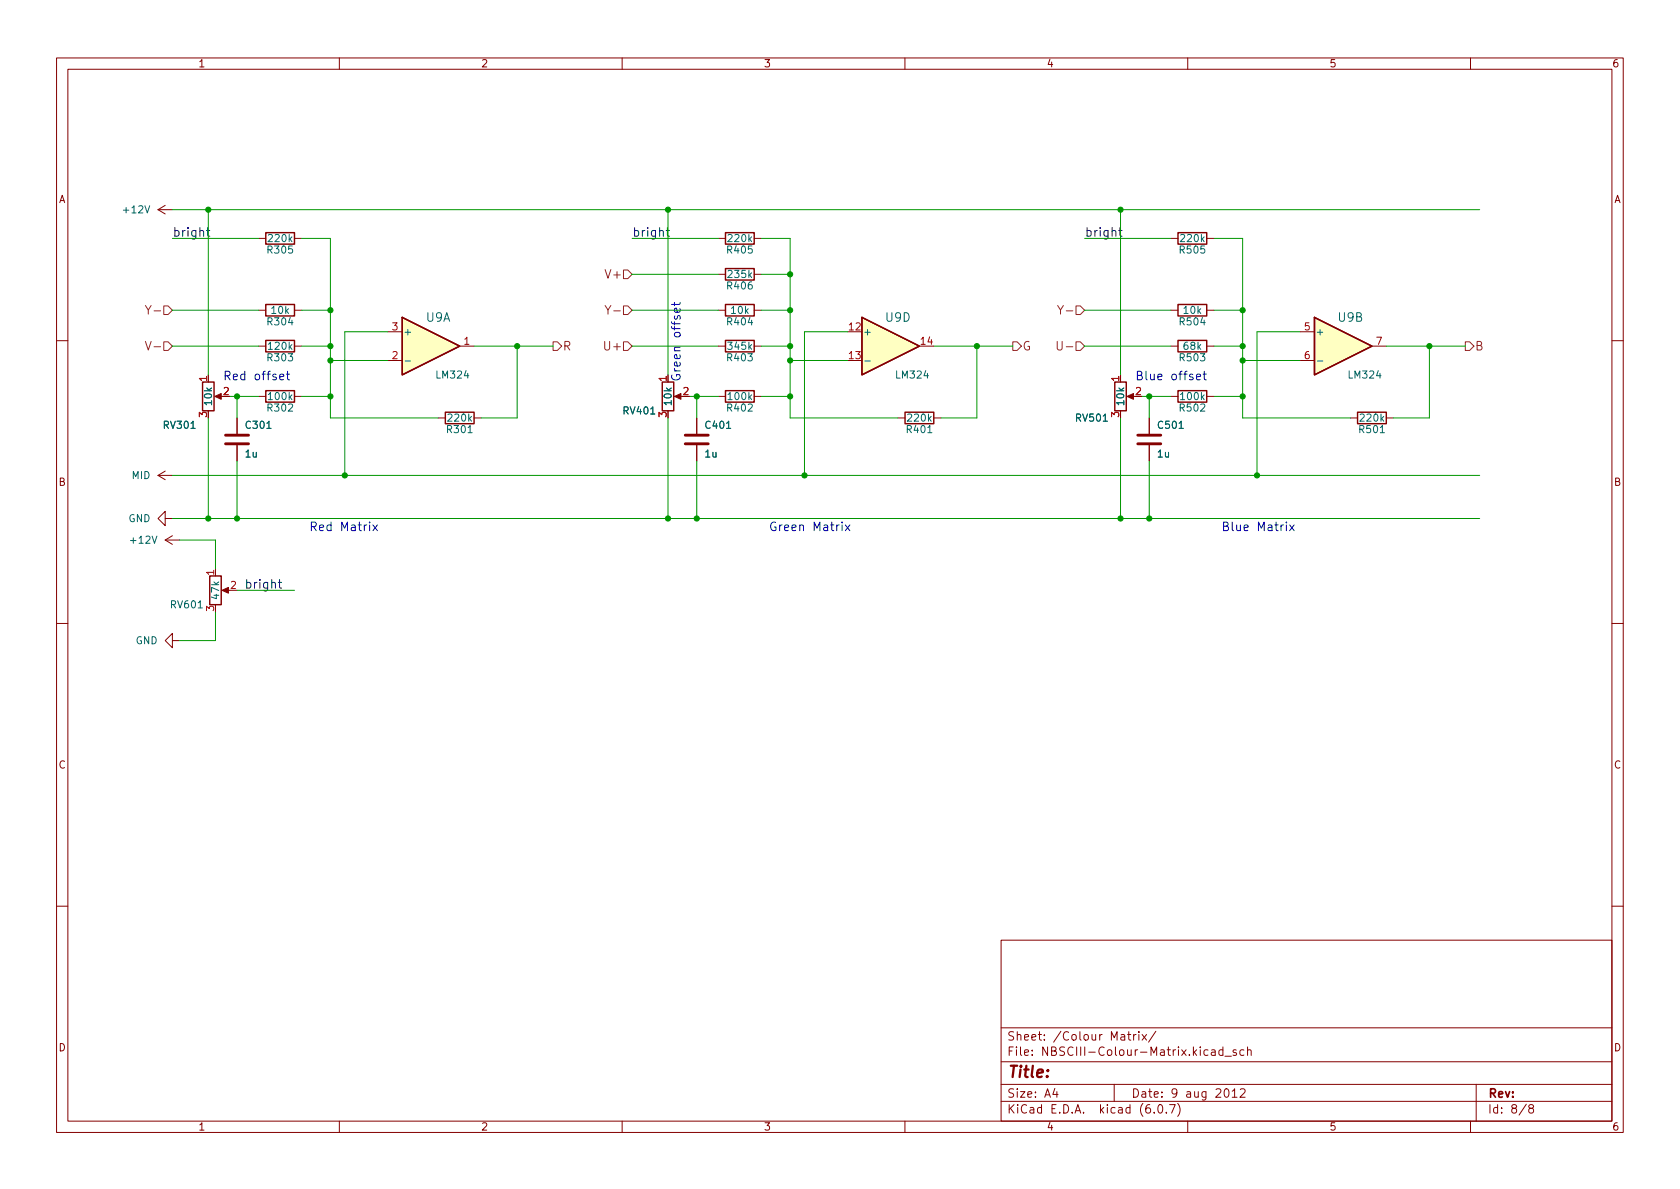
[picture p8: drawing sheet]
<svg xmlns="http://www.w3.org/2000/svg" width="297mm" height="210mm" viewBox="0 0 297 210" stroke-linecap="round" stroke-linejoin="round" font-family="sans-serif">
<g fill="none" stroke="#840000" stroke-width=".18">
<path d="M10 10.2h277v190.1h-277zM12 12.2h273v186.1h-273zM60 10.2v2M110 10.2v2M160 10.2v2M210 10.2v2M260 10.2v2M27.9 37.1l1.3 .7M27.9 37.1h2.6M29.2 36.3l-1.3 .8M45.7 42.2h1.3M45.7 54.9h1.3"/>
<path d="M52.1 42.2h1.2M52.1 54.9h1.2M68.6 58.7h2.5M127 42.2h1.3M127 54.9h1.3M127 48.5h1.3M133.3 42.2h1.3M133.3 54.9h1.3M133.3 48.5h1.3M207 42.2h1.3M207 54.9h1.3M213.4 42.2h1.2"/>
<path d="M213.4 54.9h1.2M229.9 58.7h2.5M10 60.2h2M38.4 70.1h1M41.9 73.9v2.8M41.9 78.7v2.8M45.7 61.2h1.3M45.7 70.1h1.3M52.1 61.2h1.2M52.1 70.1h1.2M68.6 63.7h2.5M77.5 73.9h1.2"/>
<path d="M81.3 61.2h2.5M83.8 73.9h1.3M119.6 70.1h1M123.2 73.9v2.8M123.2 78.7v2.8M127 61.2h1.3M127 70.1h1.3M133.3 61.2h1.3M133.3 70.1h1.3M158.7 73.9h1.3M165.1 73.9h1.3M199.6 70.1h1.1"/>
<path d="M203.2 73.9v2.8M203.2 78.7v2.8M207 61.2h1.3M207 70.1h1.3M213.4 61.2h1.2M213.4 70.1h1.2M229.9 63.7h2.5M238.8 73.9h1.2M242.6 61.2h2.5M245.1 73.9h1.3M285 60.2h2M27.9 84.1l1.3 .7"/>
<path d="M27.9 84.1h2.6M29.2 91.7v-1.3l-1.3 1.3 1.3 1.3v-1.3h1.3M29.2 95.5l1.3 .8M29.2 95.5h2.5M29.2 83.3l-1.3 .8M30.5 94.7l-1.3 .8M10 110.2h2M30.5 113.3v-1.3l-1.3 1.3 1.3 1.2v-1.2h1.2M39.6 104.4h1M285 110.2h2M10 160.2h2M177 166.3h108v32h-108z"/>
<path d="M285 160.2h2M60 198.3v2M110 198.3v2M160 198.3v2M177 194.8h108M177 191.8h108M177 187.8h108M177 181.8h108M186.5 192.5l-.4 1h1M186.9 193v1M197 191.8v3M199.4 182.9h.5"/>
<path d="M199.6 182.4v1.3l.3 .2M200.4 182.9v1M200.9 182.9l-.3 .1-.2 .2M201.4 182.4v.2M201.4 182.9v1M201.9 182.9l.8 1M202.7 182.9l-.8 1M204.1 196.7v.1M204.4 182.4l-1.3 1.9M204.9 195.4l.2-.1a.81 .81 0 0 1 .6 .7 .81 .81 0 0 1-.3 .8h-.2a.81 .81 0 0 1-.6-.6 .81 .81 0 0 1 .3-.8zM206.2 196.7v.1M206.8 195.3h1l-.7 1.5"/>
<path d="M208.2 195.1a1.72 1.72 0 0 1 0 2.3M210 198.3v2M214.2 185.7h.6l.1 .9M214.9 186l-.5 .1a.29 .29 0 0 0-.3 .2 .29 .29 0 0 0 .3 .3h.5M216.2 185.7l-.4-.1-.3 .3v.4l.1 .3h.6M216.2 185.1v1.5M216.6 186.8h1.1M216.6 192.6l.2-.1a.81 .81 0 0 1 .6 .7 .81 .81 0 0 1-.3 .8h-.2a.81 .81 0 0 1-.5-.6 .81 .81 0 0 1 .2-.8zM217.9 193l.4-.5v1.5M217.9 194h.8M218.6 185.7l-.4-.1-.2 .2 .1 .3 .5 .1v.4h-.6M219.3 192.7l.6-.2 .2 .2v.3l-.9 1h.9"/>
<path d="M219.9 185.7l-.4-.1-.3 .3v.4l.2 .3h.5M220.6 185.8l.2-.2 .3 .1 .1 .9M220.6 185.1v1.5M260 198.3v2M261 191.8v6.5M269.9 195.3l-1.3 1.9M270.6 196l-.3-.3 .1-.2 .2-.2 .4 .1 .2 .2-.1 .2-.7 .2-.1 .3v.2l.3 .3h.4l.2-.3-.1-.4-.2-.1"/>
</g>
<g fill="#ffffc2" stroke="#ffffc2" stroke-width=".18">
<path d="M232.4 56.1l10.2 5.1-10.2 5.1z"/>
<path d="M152.4 56.1l10.2 5.1-10.2 5.1z"/>
<path d="M71.1 56.1l10.2 5.1-10.2 5.1z"/>
</g>
<g fill="none" stroke="#840000" stroke-width=".25">
<path d="M47 53.8h5.1v2.1h-5.1zM47 41.1h5.1v2.1h-5.1zM71.1 56.1l10.2 5.1-10.2 5.1zM128.3 41.1h5v2.1h-5zM128.3 47.5h5v2h-5zM128.3 53.8h5v2.1h-5zM152.4 56.1l10.2 5.1-10.2 5.1zM208.3 53.8h5.1v2.1h-5.1zM208.3 41.1h5.1v2.1h-5.1zM232.4 56.1l10.2 5.1-10.2 5.1zM35.8 67.6h2v5h-2zM47 69.1h5.1v2h-5.1z"/>
<path d="M47 60.2h5.1v2h-5.1zM78.7 72.9h5.1v2h-5.1zM117.1 67.6h2v5h-2zM128.3 60.2h5v2h-5zM128.3 69.1h5v2h-5zM160 72.9h5.1v2h-5.1zM197.1 67.6h2v5h-2zM208.3 60.2h5.1v2h-5.1zM208.3 69.1h5.1v2h-5.1zM240 72.9h5.1v2h-5.1zM37.1 101.8h2v5.1h-2z"/>
</g>
<path d="M71.6 63.8h1M152.9 63.8h1M232.9 63.8h1" fill="none" stroke="#006464" stroke-width=".18"/>
<g fill="#840000" stroke="#840000" stroke-width=".18">
<path d="M119.3 70.1l1.1-.5v1z"/>
<path d="M39.2 104.4l1.2-.5v1z"/>
<path d="M38 70.1l1.1-.5v1z"/>
<path d="M199.3 70.1l1.1-.5v1z"/>
</g>
<path d="M39.9 78.5h4M39.9 77h4M121.2 78.5h4M121.2 77h4M201.2 78.5h4M201.2 77h4" fill="none" stroke="#840000" stroke-width=".51"/>
<g fill="none" stroke="#725600" stroke-width=".18">
<path d="M25.7 54l.5 .8 .5-.8M29 54.1h.7l.8 .8-.8 .7h-.7zM107 54l.5 .8 .5-.8M110.2 47.7h.8l.8 .8-.8 .8h-.8zM110.2 54.1h.8l.8 .8-.8 .7h-.8zM187 54l.5 .8 .5-.8M190.2 54.1h.8l.8 .8-.8 .7h-.8zM25.7 60.4l.5 1.5 .5-1.5M27.2 61.3h1.2M29 60.4h.7l.8 .8-.8 .8h-.7zM97.8 60.4h.8l.7 .8-.7 .8h-.8zM110.2 60.4h.8l.8 .8-.8 .8h-.8z"/>
<path d="M179.1 60.4h.7l.8 .8-.8 .8h-.7zM186.9 60.4v1.2l.3 .3h.3l.3-.3v-1.2M188.5 61.3h1.2M190.2 60.4h.8l.8 .8-.8 .8h-.8zM259.1 60.4h.7l.8 .8-.8 .8h-.7z"/>
</g>
<path d="M36.5 40.8h.6M36.7 40.2v1.4l.4 .2M117.8 40.8h.6M118 40.2v1.4l.4 .2M197.8 40.8h.6M198 40.2v1.4l.4 .2M49.2 103h.6M49.4 102.5v1.3l.4 .2" fill="none" stroke="#0f0f0f" stroke-width=".18"/>
<g fill="none" stroke="#0000c2" stroke-width=".18">
<path d="M119.2 53.5v.6M120.2 54.6l.1 .4-.3 .2-.7-.1v-.5l.3-.1 .2 .7M120.3 53.5l-.3 .3h-1.3M49.5 66.7l.7-.2-.1-.3h-.4l-.2 .2v.7h.6M50.6 66.2h.6M50.8 65.6v1.4l.4 .2M211.5 66.7l.8-.2-.1-.3h-.4l-.3 .2 .1 .7h.6M212.7 66.2h.6M212.9 65.6v1.4l.4 .2M65.9 92.8l.8 1M66.7 92.8l-.8 1M148.9 92.3v.2"/>
<path d="M148.9 92.8v1M149.5 92.8l.8 1M150.3 92.8l-.8 1M227.4 92.3v.2M227.4 92.8v1M228 92.8l.8 1M228.8 92.8l-.8 1"/>
</g>
<g fill="none" stroke="#009600" stroke-width=".18">
<path d="M30.5 37.1h231.1M36.8 37.1v29.2M118.1 37.1v29.2M198.1 37.1v29.2M30.5 54.9h15.2M30.5 42.2h15.2M53.3 54.9h5.1M53.3 42.2h5.1v31.7h19.1M68.6 58.7h-7.6v25.4M111.8 54.9h15.2M111.8 42.2h15.2M111.8 48.5h15.2"/>
<path d="M134.6 54.9h5.1M134.6 42.2h5.1v31.7h19M134.6 48.5h5.1M149.9 58.7h-7.7v25.4M191.8 54.9h15.2M191.8 42.2h15.2M214.6 54.9h5.1M214.6 42.2h5.1v31.7h19.1M229.9 58.7h-7.7v25.4M30.5 61.2h15.2M36.8 73.9v17.8M40.6 70.1h5.1"/>
<path d="M41.9 70.1v3.8M53.3 70.1h5.1M53.3 61.2h5.1M58.4 63.7h10.2M83.8 61.2h14M91.4 61.2v12.7h-6.3M111.8 61.2h15.2M118.1 73.9v17.8M121.9 70.1h5.1M123.2 70.1v3.8M134.6 70.1h5.1M134.6 61.2h5.1"/>
<path d="M139.7 63.7h10.2M165.1 61.2h14M172.7 61.2v12.7h-6.3M191.8 61.2h15.2M198.1 73.9v17.8M201.9 70.1h5.1M203.2 70.1v3.8M214.6 70.1h5.1M214.6 61.2h5.1M219.7 63.7h10.2M245.1 61.2h14M252.7 61.2v12.7h-6.3"/>
<path d="M30.5 84.1h231.1M30.5 91.7h231.1M31.7 95.5h6.4v5.1M41.9 81.5v10.2M123.2 81.5v10.2M203.2 81.5v10.2M38.1 108.2v5.1h-6.4M41.9 104.4h10.2"/>
</g>
<g fill="#009600" stroke="#009600" stroke-width=".18">
<circle cx="123.2" cy="70.1" r=".46"/>
<circle cx="139.7" cy="70.1" r=".46"/>
<circle cx="142.2" cy="84.1" r=".46"/>
<circle cx="118.1" cy="91.7" r=".46"/>
<circle cx="123.2" cy="91.7" r=".46"/>
<circle cx="203.2" cy="70.1" r=".46"/>
<circle cx="219.7" cy="54.9" r=".46"/>
<circle cx="219.7" cy="63.7" r=".46"/>
<circle cx="252.7" cy="61.2" r=".46"/>
<circle cx="219.7" cy="61.2" r=".46"/>
<circle cx="61" cy="84.1" r=".46"/>
<circle cx="41.9" cy="91.7" r=".46"/>
<circle cx="58.4" cy="70.1" r=".46"/>
<circle cx="58.4" cy="63.7" r=".46"/>
<circle cx="41.9" cy="70.1" r=".46"/>
<circle cx="36.8" cy="91.7" r=".46"/>
<circle cx="139.7" cy="61.2" r=".46"/>
<circle cx="139.7" cy="54.9" r=".46"/>
<circle cx="139.7" cy="63.7" r=".46"/>
<circle cx="139.7" cy="48.5" r=".46"/>
<circle cx="219.7" cy="70.1" r=".46"/>
<circle cx="222.2" cy="84.1" r=".46"/>
<circle cx="203.2" cy="91.7" r=".46"/>
<circle cx="198.1" cy="37.1" r=".46"/>
<circle cx="172.7" cy="61.2" r=".46"/>
<circle cx="198.1" cy="91.7" r=".46"/>
<circle cx="36.8" cy="37.1" r=".46"/>
<circle cx="58.4" cy="54.9" r=".46"/>
<circle cx="58.4" cy="61.2" r=".46"/>
<circle cx="118.1" cy="37.1" r=".46"/>
<circle cx="91.4" cy="61.2" r=".46"/>
</g>
<text font-size="2.8" fill="#840000" x="178" y="190.6">Title:</text>
<g font-size="2.1" fill="#0f0f0f">
<text x="30.5" y="41.8">bright</text>
<text x="111.8" y="41.8">bright</text>
<text x="191.8" y="41.8">bright</text>
<text x="43.2" y="104.1">bright</text>
</g>
<g font-size="2.1" fill="#725600">
<text x="107.5" y="49.3">V+</text>
<text x="26.7" y="55.6">Y-</text>
<text x="108" y="55.6">Y-</text>
<text x="188" y="55.6">Y-</text>
<text x="99.4" y="62">R</text>
<text x="107.3" y="62">U+</text>
<text x="180.7" y="62">G</text>
<text x="260.7" y="62">B</text>
</g>
<g font-size="2.1" fill="#006464">
<text x="75.3" y="56.9">U9A</text>
<text x="156.6" y="56.9">U9D</text>
<text x="236.6" y="56.9">U9B</text>
</g>
<g font-size="2.1" fill="#0000c2">
<text x="39.4" y="67.2">Red offset</text>
<text x="120.3" y="67.6" transform="rotate(-90 120.3 67.6)">Green offset</text>
<text x="200.7" y="67.2">Blue offset</text>
<text x="54.6" y="93.9">Red Matrix</text>
<text x="135.9" y="93.9">Green Matrix</text>
<text x="215.9" y="93.9">Blue Matrix</text>
</g>
<g font-size="2.1" fill="#840000">
<text x="178" y="184">Sheet: /Colour Matrix/</text>
<text x="178" y="186.7">File: NBSCIII-Colour-Matrix.kicad_sch</text>
<text x="178" y="196.9">KiCad E.D.A. kicad (6.0.7)</text>
<text x="178" y="194.1">Size: A4</text>
<text x="200" y="194.1">Date: 9 aug 2012</text>
<text x="263" y="194.1">Rev:</text>
<text x="263" y="196.9">Id: 8/8</text>
</g>
<g font-size="1.8" fill="#840000">
<text x="35" y="11.9">1</text>
<text x="85" y="11.9">2</text>
<text x="135" y="11.9">3</text>
<text x="185" y="11.9">4</text>
<text x="235" y="11.9">5</text>
<text x="285" y="11.9">6</text>
<text x="10.3" y="35.9">A</text>
<text x="285.3" y="35.9">A</text>
<text x="10.3" y="85.9">B</text>
<text x="285.3" y="85.9">B</text>
<text x="10.3" y="135.9">C</text>
<text x="285.3" y="135.9">C</text>
<text x="10.3" y="185.9">D</text>
<text x="285.3" y="185.9">D</text>
<text x="35" y="199.9">1</text>
<text x="85" y="199.9">2</text>
<text x="135" y="199.9">3</text>
<text x="185" y="199.9">4</text>
<text x="235" y="199.9">5</text>
<text x="285" y="199.9">6</text>
</g>
<g font-size="1.8" fill="#006464">
<text x="22" y="37.7">+12V</text>
<text x="47.4" y="44.8">R305</text>
<text x="47.6" y="42.8">220k</text>
<text x="128.7" y="44.8">R405</text>
<text x="128.8" y="42.8">220k</text>
<text x="208.7" y="44.8">R505</text>
<text x="208.9" y="42.8">220k</text>
<text x="128.7" y="51.2">R406</text>
<text x="128.8" y="49.1">235k</text>
<text x="47.4" y="57.5">R304</text>
<text x="48.1" y="55.5">10k</text>
<text x="71.2" y="59.3">+</text>
<text x="128.7" y="57.5">R404</text>
<text x="129.3" y="55.5">10k</text>
<text x="152.5" y="59.3">+</text>
<text x="208.7" y="57.5">R504</text>
<text x="209.3" y="55.5">10k</text>
<text x="232.5" y="59.3">+</text>
<text x="47.4" y="63.9">R303</text>
<text x="47.6" y="61.8">120k</text>
<text x="128.7" y="63.9">R403</text>
<text x="128.8" y="61.8">345k</text>
<text x="208.7" y="63.9">R503</text>
<text x="209.3" y="61.8">68k</text>
<text x="37.5" y="71.6" transform="rotate(-90 37.5 71.6)">10k</text>
<text x="47.6" y="70.7">100k</text>
<text x="77.3" y="66.9">LM324</text>
<text x="118.7" y="71.6" transform="rotate(-90 118.7 71.6)">10k</text>
<text x="128.8" y="70.7">100k</text>
<text x="158.5" y="66.9">LM324</text>
<text x="198.8" y="71.6" transform="rotate(-90 198.8 71.6)">10k</text>
<text x="208.9" y="70.7">100k</text>
<text x="238.5" y="66.9">LM324</text>
<text x="29" y="75.8">RV301</text>
<text x="43.6" y="75.8">C301</text>
<text x="47.4" y="72.8">R302</text>
<text x="79.2" y="76.6">R301</text>
<text x="79.3" y="74.5">220k</text>
<text x="110.3" y="73.3">RV401</text>
<text x="124.9" y="75.8">C401</text>
<text x="128.7" y="72.8">R402</text>
<text x="160.4" y="76.6">R401</text>
<text x="160.6" y="74.5">220k</text>
<text x="190.3" y="74.5">RV501</text>
<text x="204.9" y="75.8">C501</text>
<text x="208.7" y="72.8">R502</text>
<text x="240.5" y="76.6">R501</text>
<text x="240.6" y="74.5">220k</text>
<text x="43.4" y="80.9">1u</text>
<text x="124.7" y="80.9">1u</text>
<text x="204.7" y="80.9">1u</text>
<text x="23.3" y="84.7">MID</text>
<text x="22.7" y="92.3">GND</text>
<text x="23.2" y="96.1">+12V</text>
<text x="30.3" y="107.6">RV601</text>
<text x="38.7" y="105.9" transform="rotate(-90 38.7 105.9)">47k</text>
<text x="24" y="113.9">GND</text>
</g>
<g font-size="1.8" fill="#a90000">
<text x="69.4" y="58.4">3</text>
<text x="150.1" y="58.4">12</text>
<text x="230.6" y="58.4">5</text>
<text x="69.4" y="63.5">2</text>
<text x="82.1" y="61">1</text>
<text x="150.1" y="63.5">13</text>
<text x="162.8" y="61">14</text>
<text x="230.6" y="63.5">6</text>
<text x="243.3" y="61">7</text>
<text x="36.6" y="67.4" transform="rotate(-90 36.6 67.4)">1</text>
<text x="39.5" y="69.8">2</text>
<text x="117.9" y="67.4" transform="rotate(-90 117.9 67.4)">1</text>
<text x="120.8" y="69.8">2</text>
<text x="197.9" y="67.4" transform="rotate(-90 197.9 67.4)">1</text>
<text x="200.8" y="69.8">2</text>
<text x="36.6" y="73.8" transform="rotate(-90 36.6 73.8)">3</text>
<text x="117.9" y="73.8" transform="rotate(-90 117.9 73.8)">3</text>
<text x="197.9" y="73.8" transform="rotate(-90 197.9 73.8)">3</text>
<text x="37.8" y="101.7" transform="rotate(-90 37.8 101.7)">1</text>
<text x="40.8" y="104.1">2</text>
<text x="37.8" y="108.1" transform="rotate(-90 37.8 108.1)">3</text>
</g>
</svg>
